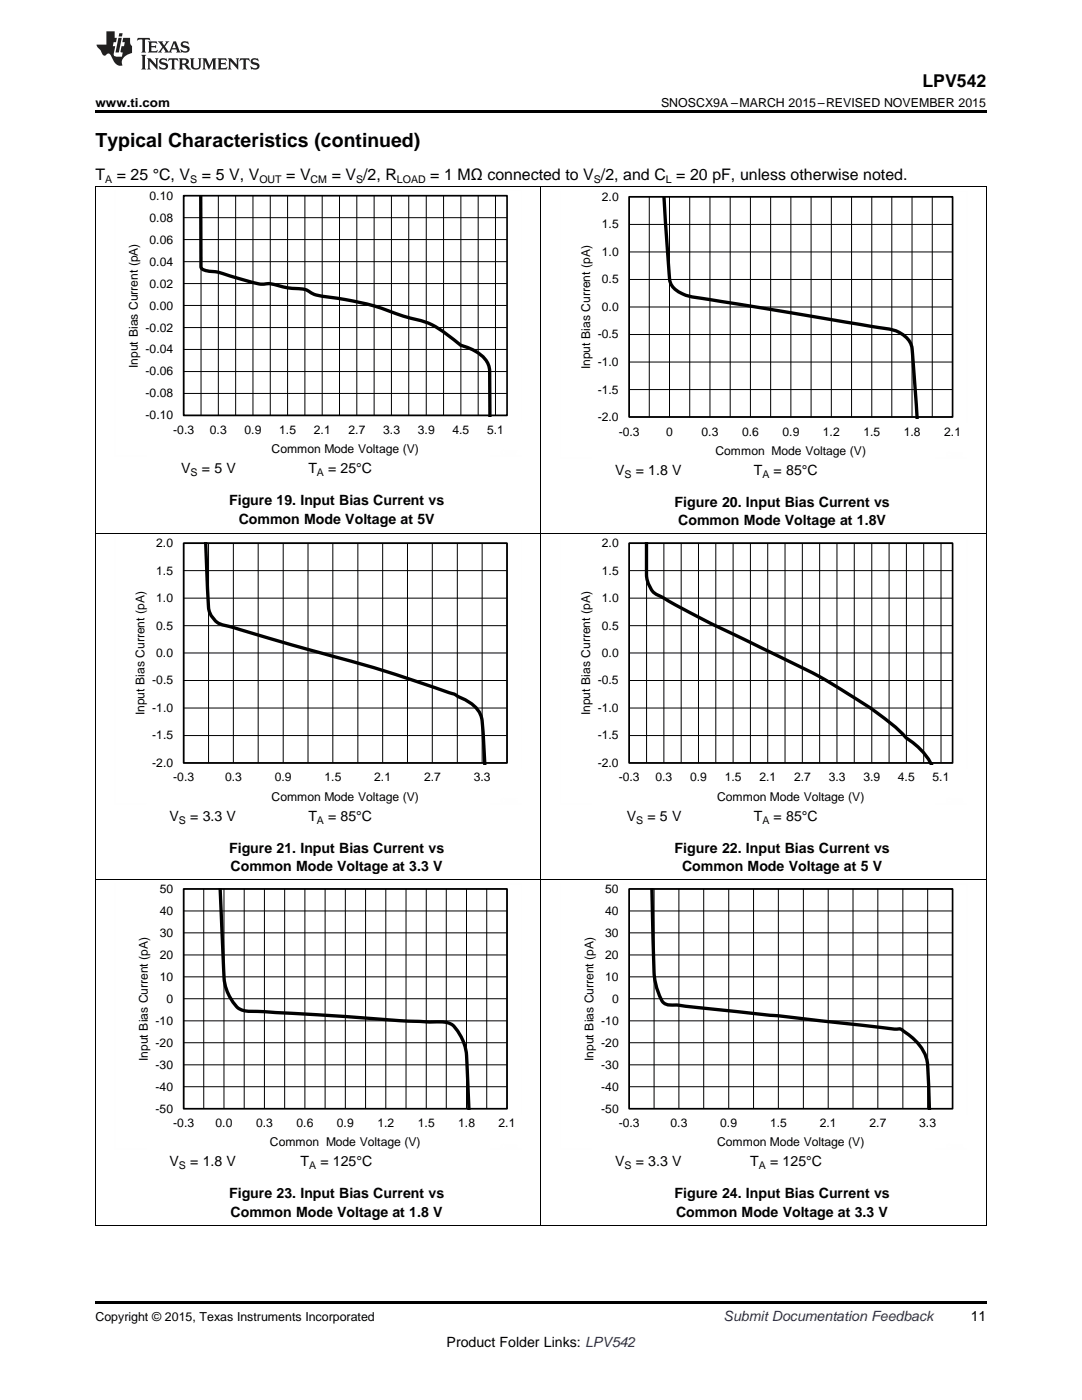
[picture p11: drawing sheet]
<svg xmlns="http://www.w3.org/2000/svg" width="216mm" height="279mm" viewBox="0 0 216 279" stroke-linecap="round" stroke-linejoin="round" font-family="sans-serif">
<path d="M19 22h177.8v.5h-177.8zM19 259.7h177.8v.5h-177.8z" fill="#000"/>
<g fill="none" stroke="#000" stroke-width=".2">
<path d="M19 37.2h177.8M19.1 37.3v207.3M40.1 39v43.9M43.6 39v43.9M47 39v43.9M50.5 39v43.9M53.9 39v43.9M57.4 39v43.9M60.8 39v43.9M64.3 39v43.9M67.7 39v43.9M71.2 39v43.9"/>
<path d="M74.7 39v43.9M78.1 39v43.9M81.6 39v43.9M85.1 39v43.9M88.5 39v43.9M92 39v43.9M95.4 39v43.9M98.9 39v43.9M101.2 39h-64.5v43.9h64.5M107.9 37.3v207.3M125.6 39.3h64.5v43.9h-64.5zM129.6 39.3v43.9"/>
<path d="M133.6 39.3v43.9M137.6 39.3v43.9M141.7 39.3v43.9M145.7 39.3v43.9M149.7 39.3v43.9M153.8 39.3v43.9M157.8 39.3v43.9M161.8 39.3v43.9M165.9 39.3v43.9M169.9 39.3v43.9M174 39.3v43.9M177.9 39.3v43.9"/>
<path d="M182 39.3v43.9M186 39.3v43.9M196.8 37.3v207.3M36.7 56.6h64.5M36.7 52.2h64.5M36.7 47.8h64.5M36.7 43.4h64.5M125.6 55.8h64.5M125.6 50.3h64.5M125.6 44.8h64.5M36.7 78.5h64.5M36.7 74.2h64.5"/>
<path d="M36.7 69.7h64.5M36.7 65.4h64.5M36.7 61h64.5M125.6 77.7h64.5M125.6 72.3h64.5M125.6 66.8h64.5M125.6 61.3h64.5M19 106.6h177.8M36.7 108.4h64.5v43.8h-64.5zM36.7 119.4h64.5M36.7 113.9h64.5M41.6 108.4v43.8"/>
<path d="M46.6 108.4v43.8M51.5 108.4v43.8M56.5 108.4v43.8M61.5 108.4v43.8M66.4 108.4v43.8M71.4 108.4v43.8M76.4 108.4v43.8M81.3 108.4v43.8M86.3 108.4v43.8M91.3 108.4v43.8M96.2 108.4v43.8M125.6 119.4h64.5"/>
<path d="M125.6 113.9h64.5M129 108.4v43.8M132.5 108.4v43.8M135.9 108.4v43.8M139.4 108.4v43.8M142.8 108.4v43.8M146.3 108.4v43.8M149.7 108.4v43.8M153.2 108.4v43.8M156.6 108.4v43.8M160.1 108.4v43.8M163.6 108.4v43.8"/>
<path d="M167 108.4v43.8M170.5 108.4v43.8M174 108.4v43.8M177.4 108.4v43.8M180.9 108.4v43.8M184.3 108.4v43.8M187.8 108.4v43.8M190.1 108.4h-64.5v43.8h64.5M36.7 135.8h64.5M36.7 130.3h64.5M36.7 124.9h64.5M125.6 135.8h64.5"/>
<path d="M125.6 130.3h64.5M125.6 124.9h64.5M36.7 146.8h64.5M36.7 141.3h64.5M125.6 146.8h64.5M125.6 141.3h64.5M19 175.6h177.8M36.7 177.4h64.5v43.8h-64.5zM40.7 177.4v43.8M44.7 177.4v43.8M48.7 177.4v43.8M52.8 177.4v43.8"/>
<path d="M56.8 177.4v43.8M60.8 177.4v43.8M64.9 177.4v43.8M68.9 177.4v43.8M72.9 177.4v43.8M77 177.4v43.8M81 177.4v43.8M85.1 177.4v43.8M89 177.4v43.8M93.1 177.4v43.8M97.1 177.4v43.8M125.6 177.4h64.5v43.8h-64.5z"/>
<path d="M130.5 177.4v43.8M135.5 177.4v43.8M140.4 177.4v43.8M145.4 177.4v43.8M150.4 177.4v43.8M155.3 177.4v43.8M160.3 177.4v43.8M165.3 177.4v43.8M170.2 177.4v43.8M175.2 177.4v43.8M180.2 177.4v43.8M185.1 177.4v43.8"/>
<path d="M36.7 199.3h64.5M36.7 195h64.5M36.7 190.6h64.5M36.7 186.2h64.5M36.7 181.8h64.5M125.6 199.3h64.5M125.6 195h64.5M125.6 190.6h64.5M125.6 186.2h64.5M125.6 181.8h64.5M36.7 216.9h64.5M36.7 212.5h64.5"/>
<path d="M36.7 208.1h64.5M36.7 203.7h64.5M125.6 216.9h64.5M125.6 212.5h64.5M125.6 208.1h64.5M125.6 203.7h64.5M19 244.6h177.8"/>
</g>
<path d="M36.6 39.1h64.6v43.8h-64.6zM125.5 39.3h64.6v43.9h-64.6zM36.6 108.4h64.6v43.9h-64.6zM125.5 108.4h64.6v43.9h-64.6zM36.6 177.4h64.6v43.9h-64.6zM125.5 177.4h64.6v43.9h-64.6z" fill="none" stroke="#000" stroke-width=".33"/>
<path d="M40.1 39v14.2a1.65 1.65 0 0 0 1.5 .9 13.8 13.8 0 0 1 4.8 1.1l.7 .2a22.8 22.8 0 0 0 5.6 1.3 8.5 8.5 0 0 1 4.1 .6l.6 .1a11.6 11.6 0 0 1 4.2 .7 7.4 7.4 0 0 0 4.2 1.2 53.7 53.7 0 0 1 14.6 3.8l.7 .2a17.2 17.2 0 0 1 9.4 4.5l.7 .5a3.7 3.7 0 0 0 2 1 6.8 6.8 0 0 1 4.3 3.7l.2 1.1 .1 9.1M132.5 39.2l1.1 15.9a4.1 4.1 0 0 0 3.2 3.8l2 .5 35.1 5.8a19 19 0 0 1 5.6 1.2 4.5 4.5 0 0 1 2.6 4.6l.9 12.5M41 108.3l.5 11.5a4.6 4.6 0 0 0 4.5 5.3l20.4 5.9a317.4 317.4 0 0 1 24.5 7.6l1.1 .7a6.1 6.1 0 0 1 4.3 6.1l.4 7.2M129 108.3v6.4a4.7 4.7 0 0 0 3.5 4.7l9.1 4.9 13.1 6.3a117.2 117.2 0 0 1 23.6 14.2l2.5 2.5a13.9 13.9 0 0 1 5 5.3M43.9 177.3l.8 16.7a9.9 9.9 0 0 0 2.7 7.1 6.1 6.1 0 0 0 4 .8l22.1 1.3a180.3 180.3 0 0 0 15.1 .8 3.2 3.2 0 0 1 2.7 1.8 9.9 9.9 0 0 1 1.9 6l.4 9.8M130.1 177.3l.1 7.6a84.5 84.5 0 0 0 .6 11.3l1.1 3.1a2.04 2.04 0 0 0 2.4 1.3l21 2.1 23.6 2.7a1.27 1.27 0 0 1 1.4 .4 9.6 9.6 0 0 1 4.9 9.4l.3 6.4" fill="none" stroke="#000" stroke-width=".67"/>
<g fill="none" stroke="#fefefe" stroke-width=".2" stroke-dasharray=".4 .1" stroke-linecap="butt">
<path d="M22.9 38v53.1M35.4 38h68.7M104.1 38v46.1M111.8 38.2v53.2M124.3 38.2h68.7M193 38.2v46.2M22.9 91h6.3M97.8 91h6.3M111.8 91.4h6.3M186.7 91.4h6.3M22.9 107.3v53.1M35.4 107.3h68.7"/>
<path d="M104.1 107.3v46.1M111.8 107.3v53.1M124.3 107.3h68.7M193 107.3v46.1M22.9 176.3v53.1M22.9 160.4h6.3M35.4 176.4h68.7M97.8 160.4h6.3M104.1 176.4v46M111.8 176.3v53.1M111.8 160.4h6.3M124.3 176.4h68.7"/>
<path d="M186.7 160.4h6.3M193 176.4v46M22.9 229.4h6.3M97.8 229.4h6.3M111.8 229.4h6.3M186.7 229.4h6.3"/>
</g>
<g fill="#231f20">
<path d="M27.5 7.6l-.1 .5 .4-.2h.6v.1v2.1l-.2 .4h1l-.3-.4v-2.1l.1-.1h.5l.5 .2-.2-.5zM29.5 8.3l.2 .3v1.5l-.2 .4h1.8l.2-.6a1.04 1.04 0 0 1-1.3 .2v-.7h.6l.3 .2v-.6l-.3 .2h-.6v-.6l.8-.1 .4 .3-.2-.5zM31.5 8.3l.9 1.1-.9 1.1h.8l-.2-.2 .5-.7 .4 .7-.2 .2h1.5l-.1-.2 .1-.4h.9l.1 .4-.2 .2h1l-.3-.3-.7-1.9h-.5l-.9 2-.8-1 .9-1h-.8l.1 .3-.3 .5-.4-.6 .2-.2zM34.7 8.6l.4 1h-.7zM36.3 8.4a.63 .63 0 0 0-.2 .7 .63 .63 0 0 0 .6 .4l.6 .2 .1 .2a.75 .75 0 0 1-.7 .4 .75 .75 0 0 1-.6-.5l.1 .7 .1-.1a1.11 1.11 0 0 0 1.5-.6 1.13 1.13 0 0 0-1.2-.8l-.1-.4a1.04 1.04 0 0 1 1.2 .2l-.2-.5-.1 .1-.5-.2zM28.2 10.9l.2 .4v2.2l-.2 .4h1l-.3-.4v-2.2l.3-.4zM29.3 11.6l.3 .4v1.5l-.3 .4h.8l-.2-.4v-1.3l1.5 1.7v-1.9l.2-.4h-.7l.2 .4v.9l-1.1-1.3zM32 11.8a.62 .62 0 0 0-.2 .7 .62 .62 0 0 0 .6 .4l.6 .1 .1 .3a.76 .76 0 0 1-.7 .3 .76 .76 0 0 1-.6-.4l.1 .7 .1-.1a1.11 1.11 0 0 0 1.5-.6 1.13 1.13 0 0 0-1.2-.8l-.1-.4a1.04 1.04 0 0 1 1.2 .2l-.2-.6-.1 .1-.5-.1zM33.7 11.6l-.2 .6a.61 .61 0 0 1 .8-.3v1.6l-.2 .4h.9l-.2-.4v-1.6a.63 .63 0 0 1 .8 .3l-.2-.6zM35.6 11.6l.3 .4v1.5l-.3 .4h1l-.2-.2v-.8l.5 .2a.76 .76 0 0 0 1.2 .7l-1-1a.58 .58 0 0 0 .6-.5 .58 .58 0 0 0-.5-.6zM36.4 11.9h.1a.45 .45 0 0 1 .5 .1 .45 .45 0 0 1 .1 .5l-.7 .2zM37.9 11.6l.2 .2a2.17 2.17 0 0 0 .3 1.9 .99 .99 0 0 0 1.6-.6v-1.1l.2-.4h-.7l.2 .2a1.92 1.92 0 0 1-.2 1.8 .6 .6 0 0 1-.9-.5v-1.1l.2-.4zM40.4 11.6l.2 .4v1.5l-.2 .4h.7l-.2-.4v-1.4l.8 1.8 .8-1.8v1.4l-.2 .4h.9l-.2-.4v-1.5l.2-.4h-.8l-.6 1.5-.6-1.5zM43.4 11.6l.2 .4v1.5l-.2 .4h1.8l.2-.6a1.04 1.04 0 0 1-1.3 .1v-.6h.5l.4 .2v-.6l-.4 .2h-.5v-.7h.8l.3 .3-.1-.6zM45.5 11.6l.2 .4v1.5l-.2 .4h.7l-.2-.4v-1.3l1.5 1.7v-1.9l.2-.4h-.7l.2 .4v.9l-1.1-1.3zM47.9 11.6l-.1 .6a.61 .61 0 0 1 .8-.3v1.6l-.3 .4h1l-.3-.4 .1-1.6a.63 .63 0 0 1 .7 .3l-.1-.6zM50.2 11.8a.62 .62 0 0 0-.2 .7 .62 .62 0 0 0 .6 .4l.6 .1 .2 .3a.76 .76 0 0 1-.8 .3 .76 .76 0 0 1-.6-.4l.1 .7 .2-.1a1.11 1.11 0 0 0 1.5-.6 1.13 1.13 0 0 0-1.3-.8l-.1-.4a1.04 1.04 0 0 1 1.2 .2l-.1-.6-.2 .1-.5-.1z"/>
<path d="M21.2 6.3v2.6h-1.9l.1 .4 .7 .9a.91 .91 0 0 0 1 .8 .56 .56 0 0 1 .5-.3 .56 .56 0 0 1 .5 .3l.4 .8a1.53 1.53 0 0 0 1.9 1.2 1.54 1.54 0 0 1 1-2.1l.9-.3v-1.4a1.52 1.52 0 0 1-.3-1.6h-1.4l-.2 .8h.5l-.2 .8h-.4l-.2 1v.2l.4 .1-.2 .8a1.93 1.93 0 0 1-1.6-.3l.3-1.8h-.5l.2-.8h.4l.2-.8h-.4v-1.3zM23.6 7.6l-.6 2.9h.7l.6-2.9zM23.8 6.6l-.1 .7h.6l.2-.7z"/>
</g>
<text font-size="3.9" x="19" y="29.3">Typical Characteristics (continued)</text>
<text font-size="3.5" x="184.1" y="17.3">LPV542</text>
<g font-size="3.2">
<text x="19" y="36">T</text>
<text x="23.3" y="36">= 25 °C, V</text>
<text x="40.3" y="36">= 5 V, V</text>
<text x="57.1" y="36">= V</text>
<text x="66.2" y="36">= V /2, R</text>
<text x="85.9" y="36">= 1 MΩ connected to V /2, and C = 20 pF, unless otherwise noted.</text>
</g>
<g font-size="2.8">
<text x="36.2" y="94.4">V</text>
<text x="40.3" y="94.4">= 5 V</text>
<text x="61.5" y="94.4">T</text>
<text x="65.5" y="94.4">= 25°C</text>
<text x="122.7" y="94.8">V</text>
<text x="126.9" y="94.8">= 1.8 V</text>
<text x="150.4" y="94.8">T</text>
<text x="154.4" y="94.8">= 85°C</text>
<text x="45.7" y="100.8">Figure 19. Input Bias Current vs</text>
<text x="134.6" y="101.1">Figure 20. Input Bias Current vs</text>
<text x="47.6" y="104.5">Common Mode Voltage at 5V</text>
<text x="135.3" y="104.8">Common Mode Voltage at 1.8V</text>
<text x="33.8" y="163.8">V</text>
<text x="38" y="163.8">= 3.3 V</text>
<text x="61.5" y="163.8">T</text>
<text x="65.5" y="163.8">= 85°C</text>
<text x="125.1" y="163.8">V</text>
<text x="129.2" y="163.8">= 5 V</text>
<text x="150.4" y="163.8">T</text>
<text x="154.4" y="163.8">= 85°C</text>
<text x="45.7" y="170.1">Figure 21. Input Bias Current vs</text>
<text x="46" y="173.8">Common Mode Voltage at 3.3 V</text>
<text x="134.6" y="170.1">Figure 22. Input Bias Current vs</text>
<text x="136.1" y="173.8">Common Mode Voltage at 5 V</text>
<text x="33.8" y="232.8">V</text>
<text x="38" y="232.8">= 1.8 V</text>
<text x="60" y="232.8">T</text>
<text x="63.9" y="232.8">= 125°C</text>
<text x="122.7" y="232.8">V</text>
<text x="126.9" y="232.8">= 3.3 V</text>
<text x="149.7" y="232.8">T</text>
<text x="153.7" y="232.8">= 125°C</text>
<text x="45.7" y="239.1">Figure 23. Input Bias Current vs</text>
<text x="134.6" y="239.1">Figure 24. Input Bias Current vs</text>
<text x="46" y="242.9">Common Mode Voltage at 1.8 V</text>
<text x="134.9" y="242.9">Common Mode Voltage at 3.3 V</text>
<text x="193.7" y="263.6">11</text>
<text x="89.1" y="268.9">Product Folder Links: LPV542</text>
</g>
<text font-size="2.8" fill="#0000c8" x="144.4" y="263.6">Submit Documentation Feedback</text>
<g font-size="2.5">
<text x="19" y="21.4">www.ti.com</text>
<text x="131.9" y="21.4">SNOSCX9A –MARCH 2015–REVISED NOVEMBER 2015</text>
<text x="19" y="263.6">Copyright © 2015, Texas Instruments Incorporated</text>
</g>
<g font-size="2.4">
<text x="29.8" y="39.8">0.10</text>
<text x="120.1" y="40.1">2.0</text>
<text x="29.8" y="44.2">0.08</text>
<text x="120.1" y="45.6">1.5</text>
<text x="29.8" y="53">0.04</text>
<text x="29.8" y="48.6">0.06</text>
<text x="120.1" y="51.1">1.0</text>
<text x="29.8" y="57.4">0.02</text>
<text x="120.1" y="56.6">0.5</text>
<text x="29.8" y="61.8">0.00</text>
<text x="120.1" y="62">0.0</text>
<text x="29" y="70.5">-0.04</text>
<text x="29" y="66.2">-0.02</text>
<text x="119.3" y="67.5">-0.5</text>
<text x="27.5" y="73.4" transform="rotate(-90 27.5 73.4)">Input Bias Current (pA)</text>
<text x="29" y="74.9">-0.06</text>
<text x="117.7" y="73.7" transform="rotate(-90 117.7 73.7)">Input Bias Current (pA)</text>
<text x="119.3" y="73">-1.0</text>
<text x="29" y="83.7">-0.10</text>
<text x="29" y="79.3">-0.08</text>
<text x="119.3" y="78.5">-1.5</text>
<text x="34.6" y="86.6">-0.3</text>
<text x="41.9" y="86.6">0.3</text>
<text x="48.8" y="86.6">0.9</text>
<text x="55.7" y="86.6">1.5</text>
<text x="62.6" y="86.6">2.1</text>
<text x="69.5" y="86.6">2.7</text>
<text x="76.5" y="86.6">3.3</text>
<text x="83.4" y="86.6">3.9</text>
<text x="90.3" y="86.6">4.5</text>
<text x="97.2" y="86.6">5.1</text>
<text x="119.3" y="84">-2.0</text>
<text x="123.5" y="86.9">-0.3</text>
<text x="132.9" y="86.9">0</text>
<text x="140" y="86.9">0.3</text>
<text x="148.1" y="86.9">0.6</text>
<text x="156.1" y="86.9">0.9</text>
<text x="164.2" y="86.9">1.2</text>
<text x="172.3" y="86.9">1.5</text>
<text x="180.3" y="86.9">1.8</text>
<text x="188.4" y="86.9">2.1</text>
<text x="54.2" y="90.4">Common Mode Voltage (V)</text>
<text x="142.8" y="90.8">Common Mode Voltage (V)</text>
<text x="31.2" y="109.2">2.0</text>
<text x="120.1" y="109.2">2.0</text>
<text x="31.2" y="114.7">1.5</text>
<text x="120.1" y="114.7">1.5</text>
<text x="31.2" y="125.6">0.5</text>
<text x="31.2" y="120.2">1.0</text>
<text x="120.1" y="125.6">0.5</text>
<text x="120.1" y="120.2">1.0</text>
<text x="31.2" y="131.1">0.0</text>
<text x="120.1" y="131.1">0.0</text>
<text x="30.4" y="136.6">-0.5</text>
<text x="119.3" y="136.6">-0.5</text>
<text x="28.8" y="142.7" transform="rotate(-90 28.8 142.7)">Input Bias Current (pA)</text>
<text x="30.4" y="142.1">-1.0</text>
<text x="117.7" y="142.7" transform="rotate(-90 117.7 142.7)">Input Bias Current (pA)</text>
<text x="119.3" y="142.1">-1.0</text>
<text x="30.4" y="147.6">-1.5</text>
<text x="119.3" y="147.6">-1.5</text>
<text x="30.4" y="153.1">-2.0</text>
<text x="34.6" y="156">-0.3</text>
<text x="44.9" y="156">0.3</text>
<text x="54.8" y="156">0.9</text>
<text x="64.8" y="156">1.5</text>
<text x="74.7" y="156">2.1</text>
<text x="84.6" y="156">2.7</text>
<text x="94.5" y="156">3.3</text>
<text x="119.3" y="153.1">-2.0</text>
<text x="123.5" y="156">-0.3</text>
<text x="130.8" y="156">0.3</text>
<text x="137.7" y="156">0.9</text>
<text x="144.6" y="156">1.5</text>
<text x="151.5" y="156">2.1</text>
<text x="158.4" y="156">2.7</text>
<text x="165.4" y="156">3.3</text>
<text x="172.3" y="156">3.9</text>
<text x="179.2" y="156">4.5</text>
<text x="186.1" y="156">5.1</text>
<text x="54.2" y="159.8">Common Mode Voltage (V)</text>
<text x="143.1" y="159.8">Common Mode Voltage (V)</text>
<text x="31.9" y="178.2">50</text>
<text x="120.8" y="178.2">50</text>
<text x="31.9" y="182.6">40</text>
<text x="120.8" y="182.6">40</text>
<text x="31.9" y="191.4">20</text>
<text x="31.9" y="187">30</text>
<text x="120.8" y="191.4">20</text>
<text x="120.8" y="187">30</text>
<text x="31.9" y="195.7">10</text>
<text x="120.8" y="195.7">10</text>
<text x="33.2" y="200.1">0</text>
<text x="122.1" y="200.1">0</text>
<text x="31.1" y="208.9">-20</text>
<text x="31.1" y="204.5">-10</text>
<text x="120" y="208.9">-20</text>
<text x="120" y="204.5">-10</text>
<text x="29.5" y="211.7" transform="rotate(-90 29.5 211.7)">Input Bias Current (pA)</text>
<text x="31.1" y="213.3">-30</text>
<text x="118.4" y="211.7" transform="rotate(-90 118.4 211.7)">Input Bias Current (pA)</text>
<text x="120" y="213.3">-30</text>
<text x="31.1" y="217.7">-40</text>
<text x="120" y="217.7">-40</text>
<text x="31.1" y="222.1">-50</text>
<text x="34.6" y="225">-0.3</text>
<text x="43" y="225">0.0</text>
<text x="51.1" y="225">0.3</text>
<text x="59.2" y="225">0.6</text>
<text x="67.2" y="225">0.9</text>
<text x="75.3" y="225">1.2</text>
<text x="83.4" y="225">1.5</text>
<text x="91.4" y="225">1.8</text>
<text x="99.5" y="225">2.1</text>
<text x="120" y="222.1">-50</text>
<text x="123.5" y="225">-0.3</text>
<text x="133.8" y="225">0.3</text>
<text x="143.7" y="225">0.9</text>
<text x="153.7" y="225">1.5</text>
<text x="163.6" y="225">2.1</text>
<text x="173.5" y="225">2.7</text>
<text x="183.4" y="225">3.3</text>
<text x="53.9" y="228.8">Common Mode Voltage (V)</text>
<text x="143.1" y="228.8">Common Mode Voltage (V)</text>
</g>
<g font-size="2.1">
<text x="21" y="36.6">A</text>
<text x="38" y="36.6">S</text>
<text x="51.8" y="36.6">OUT</text>
<text x="62" y="36.6">CM</text>
<text x="71" y="36.6">S</text>
<text x="79.2" y="36.6">LOAD</text>
<text x="118.5" y="36.6">S</text>
<text x="132.9" y="36.6">L</text>
<text x="38" y="95">S</text>
<text x="63.2" y="95">A</text>
<text x="124.6" y="95.4">S</text>
<text x="152.1" y="95.4">A</text>
<text x="35.7" y="164.4">S</text>
<text x="63.2" y="164.4">A</text>
<text x="126.9" y="164.4">S</text>
<text x="152.1" y="164.4">A</text>
<text x="35.7" y="233.4">S</text>
<text x="61.7" y="233.4">A</text>
<text x="124.6" y="233.4">S</text>
<text x="151.4" y="233.4">A</text>
</g>
</svg>
